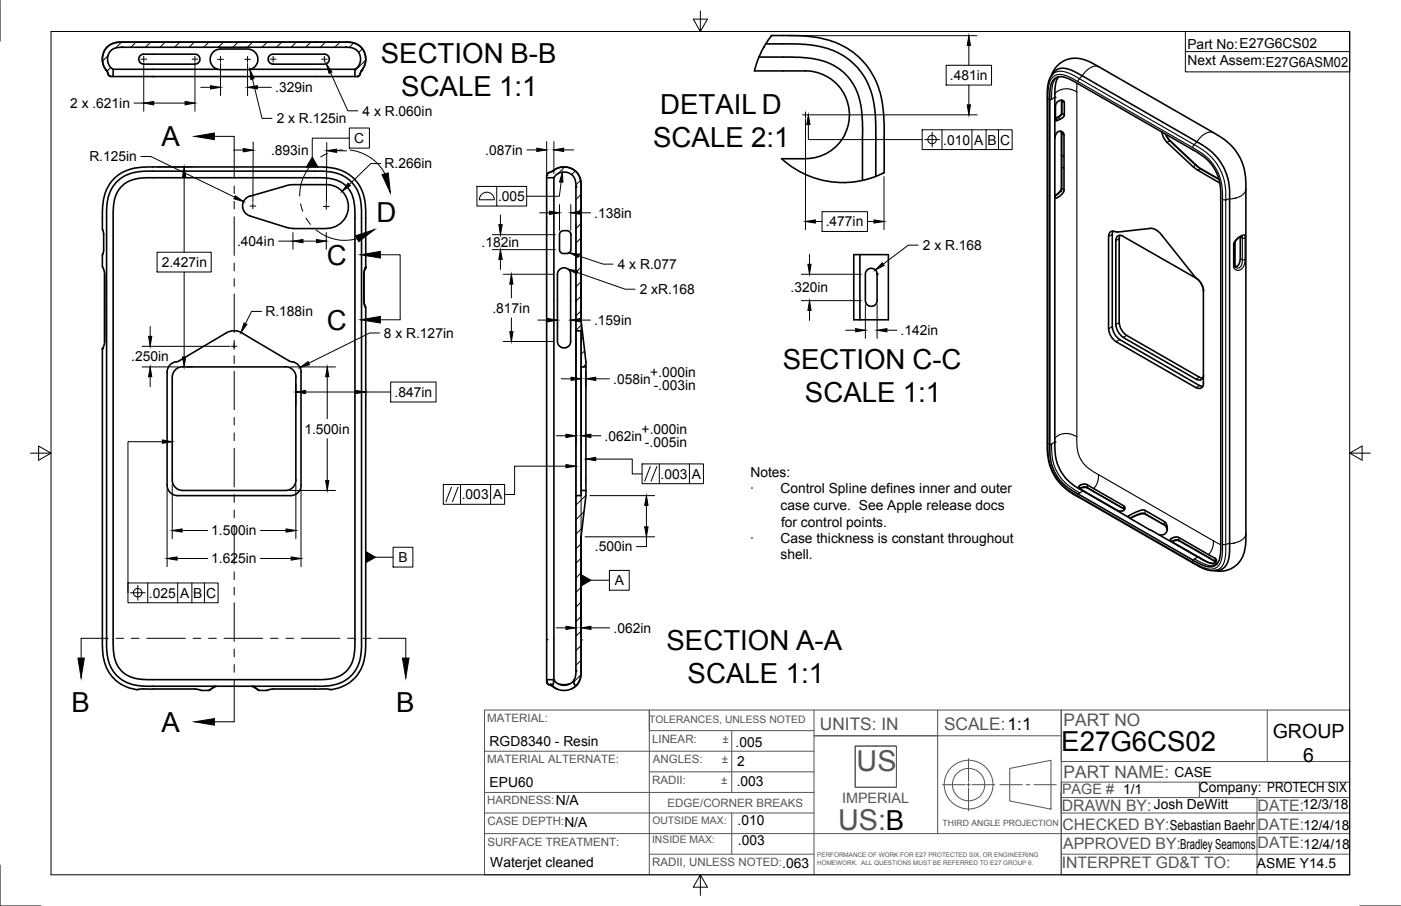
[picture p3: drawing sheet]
<svg xmlns="http://www.w3.org/2000/svg" width="432mm" height="279mm" viewBox="0 0 432 279" stroke-linecap="round" stroke-linejoin="round" font-family="sans-serif">
<!-- layer: Visible -->
<g fill="none" stroke="#000" stroke-width=".5">
<path d="M37.6 14.6h69.7l2.1 .5 .9 .8 .6 1.1 .2 1-.2 1.5-.7 1.3-.8 .6M37.7 14.6h-.7a3.7 3.7 0 0 0-3.7 2.5 3.7 3.7 0 0 0 1.6 4.3M43.1 17.3l.9-.6h16.4l1 .7 .2 1.1-.6 1-.8 .3h-16l-.9-.4-.4-.5-.1-.8zM47.1 13h-10.7a5.2 5.2 0 0 0-4.5 3.3 5.2 5.2 0 0 0 .9 5.5 5.3 5.3 0 0 1-.6-6.1 5.3 5.3 0 0 1 5.5-2.7h70.3a5.2 5.2 0 0 1 4.4 3.3 5.2 5.2 0 0 1-1 5.5 5.4 5.4 0 0 0 .6-6.3 5.4 5.4 0 0 0-5.7-2.5h-59.2M82.9 17.3l1-.6h16.4l1 .7 .2 1-.5 1-.9 .4h-16.1l-.8-.3-.4-.7-.1-.9zM233.9 17.6l-1.4 4.3h11.9a19.5 19.5 0 0 1 9.3 1.1 13.5 13.5 0 0 1 6.6 18.5M233.9 17.6l11.1 .1a22.9 22.9 0 0 1 13.9 3.7l.5 .5a18.4 18.4 0 0 1 6.3 14.4l.1 19.4M236 13.5l1.8-2.5 10.9 .2 5.6 .9a23.2 23.2 0 0 1 17.9 21.5l.3 4.8v14.9l-2.6 1.1M236 13.5l10.5 .1 2.7 .2 4.1 .7a21 21 0 0 1 16.4 20.1l.2 4.1v15.7M236 13.5l-2.1 4.1M32.9 21.7l.4 1.2M34.9 21.4h32.2l-1.2-.7a3.2 3.2 0 0 1-.9-3.5 3.2 3.2 0 0 1 3-2.1h8.5l1 .3 .9 .5a3.2 3.2 0 0 1-1.3 5.5"/>
<path d="M34.9 23.6h74.5M34.9 21.4v2.2l-1-.1-.5-.6M67.2 21.4l9.1 .1M77.1 21.4h32.3M77.2 21.4l-.9 .1M109.4 21.4v2.2M109.4 23.6h.7M111 22.9l-.3 .5-.5 .2M111.5 21.7l-.5 1.2zM324.1 23.4a7.9 7.9 0 0 1 11.6-4.4l39.1 22.4 2.6 1.7a16.5 16.5 0 0 1 6.6 14.9l-.1 110.2a7.9 7.9 0 0 1-9.6 7.8M324.2 23.2l.5-.8a4.5 4.5 0 0 1 5.9-.6l41.1 23.6 1.8 1.5 2.3 2.5 1.6 2.7 1 2.7 .6 3.9v111.3l-.3 2.2-.6 1.7a3.4 3.4 0 0 1-3.5 2M324.4 23a9.8 9.8 0 0 0-1.6 7.3l.1 109.5a15.9 15.9 0 0 0 9.5 13.5l38.7 22.1a6.4 6.4 0 0 0 3.7 .5"/>
<path d="M324.8 24.5l1.5-.8a9.3 9.3 0 0 1 5.9 2.1l38.2 22.1 1.6 1.3 1.6 1.8 1.5 2.5 .7 2.1 .5 3.4v110.8l-.4 2.6-.5 1.1-.8 .8-1.2 .5a9.3 9.3 0 0 1-5.8-2.1l-38.5-22.3-2.9-2.9-1.4-2.5-.8-2.2-.4-3.3v-110.8l.4-2.9zM325.7 31.5l.4-.2a1.09 1.09 0 0 1 1.1-.4 1.09 1.09 0 0 1 .8 .7v4.2l-.7 .7-.9 .4a.64 .64 0 0 1-1.1 .1v-4.4zM326.3 23.7a9.9 9.9 0 0 0-1.2 6.3v107.8l.2 3 .7 2.5 1.1 2.3 1.4 1.9 1.5 1.5 2.7 1.8 15.2 8.8M327.2 30.9l-.1 4.2-.7 .8-1.1 .6M35.6 56.5l2.1-1.8 2.4-1.1a21 21 0 0 1 7-.8h53.3l4 .8 2.6 1.4 2 1.9 1.4 2.5a19.7 19.7 0 0 1 1 7.8v132.6l-.6 4.3-1.2 2.6-2.1 2.4-2 1.2-1.5 .6a17.9 17.9 0 0 1-6 .7h-52.5a12.4 12.4 0 0 1-9.8-3.6l-1.4-1.9-.6-1.3-.6-2.2-.3-2.9v-135.1l.7-4.3 .9-2.1zM37.6 57.4l.9-.8a14 14 0 0 1 8.6-1.8h50.9a11.2 11.2 0 0 1 8.7 2.6l.9 1a12.2 12.2 0 0 1 1.8 8.2l-.1 133.1a8.9 8.9 0 0 1-5.9 9.3l-4.1 .6h-53.1a11.2 11.2 0 0 1-8.6-2.6l-1-1.1a12.7 12.7 0 0 1-1.7-8.1v-133.1a9.6 9.6 0 0 1 2.7-7.3zM168.5 54.8v154.8M168.5 54.8h2.2M168.5 54.1v.7M170.4 52.7a2.36 2.36 0 0 0-1.9 1.3M170.7 54.8v154.8M170.7 54.8l1-1.1 .8-.4 1.6-.2 1.3 .3 .8 .5 .8 .9 .5 1.5v1.3"/>
<path d="M177.5 57.6v44.4h1.6v11.2M177.5 57.5v.1M240.9 48.9a27.9 27.9 0 0 0 19.4 7.4M260.4 41.5a13.5 13.5 0 0 1-12.1 7.4l-7.4 .1M265.8 55.7l-5.5 .6M269.9 54.4l-4.1 1.2M325.1 42.6l.3-1.2 .7-.8 .8-.1 .9 .5 .1 17.9-.5 .9-.9 .8-.9 .5-.5-.3M326.9 40.5l.2 .5v17.1l-.8 1.3-1.2 .9M358.1 40.7l.3 1.1 .9 1.6 8.4 8M359.3 41.4l1 1.6 8.6 8.1 6.8 4.1M367.8 51.4l1.1 .9 7.1 4.1M31.6 70.6l.3 1.5v5.1l-.2 1.2"/>
<path d="M31.6 78.7v3.5l.6 2v21.1M31.6 70.6v-3.4a17.2 17.2 0 0 1 2.2-10.6l1.2-1.3 1.4-1.2a14.9 14.9 0 0 1 9.9-2.6h50.8a16.2 16.2 0 0 1 10.7 2.5l1.5 1.3 1 1.3a14.7 14.7 0 0 1 2.4 9.8v16.5v-.4l-.5 1.5v9.3l.5 1.5M31.6 78.4v.3M77 60.5l12.3-3.5 11.1-.1a6.7 6.7 0 0 1 6.2 9.9M77.1 60.4a3.2 3.2 0 0 0-2.3 3.1 3.2 3.2 0 0 0 2.2 3.1l11.3 3.5 2.1 .3M90.3 70.5h10.3M106.7 66.7a6.8 6.8 0 0 1-6.1 3.7M172.7 71.6a1.97 1.97 0 0 1 3.3 .8l-.1 4.7a1.53 1.53 0 0 1-2.1 1.1 1.19 1.19 0 0 1-1.4-1.2v-4.9zM265 78.5h-1.9v20.1h1.9M265 78.5h8.8v20.1h-8.8M265 78.5v20.1M341.7 72.9v28.5"/>
<path d="M343 71.3l-.2 1v28.5M343.9 74.2v25.9M343.9 74.2a1.36 1.36 0 0 1 .7-1.5 1.36 1.36 0 0 1 1.6 .2l22.4 12.9 1 .8 .8 1.2 .5 2v28.4a1.36 1.36 0 0 1-.7 1.5 1.36 1.36 0 0 1-1.6-.2M344.4 71.6l10.2-1.2 1.4 .3 2 1.7 10.4 13a5.7 5.7 0 0 1 2.5 4.3M344.4 71.5h-.2a1.51 1.51 0 0 0-1.7-.1 1.51 1.51 0 0 0-.8 1.5M345.2 72.6l-.3 1 .1 25.8 .5 2 .8 1.2 1 .8M382.3 73v7l-.3 1.1a1.48 1.48 0 0 1-1.4 1.1M382.8 72.8l-1.2 .7-1.1 1.5v7l.4 .5M32.2 84.6v20.7M112.7 82.5l-.5 1.5v9.3l.5 1.5v102.4a16.1 16.1 0 0 1-3 11.5 11.9 11.9 0 0 1-7.9 4l-1.3-.3-16.5 .1-1.7 .4h-2.4l-2.3-1.3M172.2 83.3l1-.6 .9-.1 1.3 .6 .5 1v21.4l-.6 1.1-1.3 .6-.8-.1-.7-.4-.7-1.3v-21zM179.1 98.9l-.1-42.6a5.2 5.2 0 0 0-3.2-4.5 5.2 5.2 0 0 0-5.5 1 5.3 5.3 0 0 1 6.1-.7 5.3 5.3 0 0 1 2.7 5.5v41.3l1.5 12.7v1.6h-1.5"/>
<path d="M267.3 83.2l1-.5 .8 .1 .9 .6 .3 .9v8.7l-.4 .9-1 .5-1.4-.2-.8-1.3v-8.5zM32.2 105.3l-.2 1.5-.4 .7v89.7a16.3 16.3 0 0 0 2.9 11.5 11.9 11.9 0 0 0 8 4l1.4-.3 16.4 .1 1.7 .4h2.4l2.2-1.3M51.5 114.8v34.8M54.2 111.6a3.2 3.2 0 0 0-2.7 3.2M56.3 113.2h31.7M56.3 113.1a3.2 3.2 0 0 0-3.2 3.3v31.6a3.2 3.2 0 0 0 3.2 3.3h31.7a3.2 3.2 0 0 0 3.2-3.3M69.7 102.7l-14.3 8.5-1.2 .4M74.6 102.7l14.4 8.5M74.6 102.7l-1.4-.6-1.4-.1-2.1 .7M88 113.1a3.2 3.2 0 0 1 3.2 3.3M89 111.2l1.1 .4M90.1 111.6a3.2 3.2 0 0 1 2.7 3.2"/>
<path d="M91.2 116.4v31.6M92.8 114.8v34.8M177.5 102v50.8M179.1 113.2v38.1M180.6 113.2v38.1M341.7 101.4l.5 1.9 .8 1.2 1 .9 24.6 14.2M342.8 100.7l.5 2 .8 1.2 1 .8 24.6 14.2M343.9 100l.5 2 .8 1.2 1 .8M346.2 104.1l22.4 12.8a1.39 1.39 0 0 0 1.7 .2 1.39 1.39 0 0 0 .6-1.5M347.2 103.4l22.5 12.9M369.7 116.3l1 .3M369.7 118.9l1 .3"/>
<path d="M51.5 149.6a3.2 3.2 0 0 0 3.2 3.2M92.8 149.6a3.2 3.2 0 0 1-3.2 3.2h-34.9M180.6 151.3h-1.5v1.5h-1.6v54M180.6 151.3v1.5l-1.5 12.7v41.3a4.7 4.7 0 0 1-1.6 4.5l-.5-.3v-1.4M332.6 149.8l1.2-.5 1.2 .1 11.3 6.6 .4 .5-.1 .6-.2 .3-.9 .3-1.2-.3-11.4-6.6-.4-.5zM332.8 150.7l1.2-.4 .9 .1 11.7 6.8M347.6 159.3l3-1.6 1.9-.4 6.4 3.6a2.26 2.26 0 0 1 .9 2.5 2.26 2.26 0 0 1-2.1 1.6l-.5-.1M348 159.5l.5 .4M348.3 159.9l2.3-1.1 2.1-.4 6.3 3.6 .7 1.4M348.4 159.9l5.9 3.5M354.4 163.3l.6 .3M355 163.7l16 9.1 2.8 1.1h1.3"/>
<path d="M361.1 167l-.4-.4 .3-.5 1.1-.5 1.1 .1 11.3 6.4a.89 .89 0 0 1 .3 1.2 .89 .89 0 0 1-1.1 .4l-.8-.1M361.1 167l11.3 6.4M361.2 167l1.3-.4 .9 .1 11.4 6.6M179.1 197.3v10.1a5.2 5.2 0 0 1-3.1 5.1M66.3 211.6l-1.7 1.2M77.9 211.6l1.7 1.2M170.3 211.6l1.4 .9M170.4 211.6a2.64 2.64 0 0 1-1.9-1.3v-.7h2.1v1a.52 .52 0 0 1-.3 .5 .52 .52 0 0 1-.6-.2l.6 .7M170.6 209.6h.1M170.7 209.6l1 1.1 1.7 .6 2.2-.4 .8-.5 .6-.8M171.6 212.4h.1M172.3 211h3.1"/>
<path d="M177.5 206.8l-.1 1.6-.4 1.2M177.5 206.8v.1M177.9 211.1l-1.4 1.2-2.3 .6-1.7-.1-2.2-1.2"/>
</g>
<!-- layer: Visible Narrow -->
<g fill="none" stroke="#000" stroke-width=".35">
<path d="M322.8 30.2l.3 .4M324.4 23l1.3-.9 1.9-.1 2 .6 3 1.6M325.1 30l-.9 .6M325.3 36.7l.7 .4M325.7 23.9a6.7 6.7 0 0 0-1.6 5.3l.1 1.4-.6 .3M325.8 36.2l1 .5M327.2 34.8l.1 .2M327.2 31l.8 .6M327.2 30.9l.1 4.2M327.3 35.1l-.4 .7-1.6 .8M327.3 35.1l.7 .3M331.9 28.4l-1.7-.8-1.9-.2-1.3 .2-1.2 .6-.7 .8"/>
<path d="M331.9 28.4v106.3M331.9 25.6v2.8M332.6 24.2l-.4 1M332.6 24.2l35.5 20.4M338.6 20.6a4.6 4.6 0 0 0-4.9 2.6l-1 1M326.9 40.5l.4 .8M327.1 51.3l.2 .2M327.1 58l.2 .2M327.1 41l.2 .2M327.3 58.2l-.6 1.1-1.6 1.2M327.3 41.3v6.6l-.2-.2M327.3 41.3l.6 .4"/>
<path d="M327.3 51.6l.6 .3M327.3 58.2l.6 .4M327.9 48.3l-.6-.4v10.3M359.1 41.2l.7 1.5 .7 .7M360.5 43.4l8 7.6-.8 .4M360.5 43.4l-.8 .5M360.7 43.4h-.2M368.1 44.6l-.5 .9M368.1 44.6l2.7 1.7 1.7 1.4 1.5 1.4 1.6 2.3 1.2 2.5 .5 1.7 .5 3.4v2.7M368.5 50.9l1.1 1 .6 .1M368.7 50.9h-.2M368.9 43.7l-.8 .9"/>
<path d="M369.2 52.5l.7-.4 5.8 3.3M374 40.9a4.5 4.5 0 0 0-4.9 2.6l-.2 .2M384 58.3a4.3 4.3 0 0 1-4.5 3l-.5 .1M342.8 72.3l-1.1 .6M344.9 73.6l-1 .6M376.8 61.5l1.1 .1M377.8 61.6v106.3M379 61.3l-1.2 .3M380.6 75.1l-.4 .3M380.7 74.6v7.6M380.8 74.1l1.9-1.5 .7-.2 .3 .3v8.2l-.8 1.8-1.2 .7-.9-.2-.6-.9v-7.2zM382.3 73.1l.6 .4"/>
<path d="M382.3 79.7l.6 .4M382.8 72.8l.1 7.3M383.8 73.3l-.8 .1M383.8 80l-.8 .1M344.9 99.5l-1 .6M380.6 81.8l-.4 .2M382.9 80.1l-.1 1.1-.4 1-.6 .4-.9-.1M342.8 100.8l-1.1 .6M345.1 104.7l-1.1 .7M347.2 103.4l-1 .7M369.7 116.3l-1.1 .6M369.7 118.9l-1.1 .7"/>
<path d="M322.8 136.5l.3 .4M324.2 136.9l.3 5 .5 2 .8 1.8 2.3 3 1.6 1.4 3.1 1.9M324.2 136.9l-.6 .3M325.1 135.3l.9-1 2.1-.6 1.9 .1 1.9 .9 .1 4 .3 1.2 .9 2 1.9 2.2 3.5 2.3M325.1 136.3l-.9 .6M332.2 152.9l.2 .4M332.7 150.6l1.1-.5 1.1 .1 11.7 6.9M332.8 152l-.6 .3M333.8 151.4l-1 .6M334.7 151.9h.2M335.1 149.5l.1 1M337.1 151.4l.1 .3"/>
<path d="M338.6 146.4l-.4 2.5-1.1 1.8M338.6 146.4l35.4 20.4M346.3 156l.1 .9M352.9 158.3a5.1 5.1 0 0 0-4.1 1.1l-.6 .4M352.9 157.4v.9M352.9 158.3l5.9 3.5M353 158.3v.3M358.8 161.8l.5 .4 .4 1.2M358.8 160.8v1M358.9 161.7v.3M363.3 166.5l-1-.1-1.3 .6M363.3 166.5l11.5 6.7"/>
<path d="M363.3 165.7v.8M363.3 166.5l.1 .3M367.6 173.3l-38.1-22-2.4-2-1-1.2-1.8-3-.8-2.3-.5-3.6v-110.9l.3-2.3 .7-1.6 .7-.8 1.2-.6 2 .1 2.6 1.1 39.8 23 2.1 1.7 1.5 1.7 1.6 2.8 .8 2.3 .5 3.8-.1 111.2-.3 1.9-.5 1.5-.8 .8-.9 .5h-2.3l-1.4-.5-2.9-1.6 .2 .4M368.2 172.3l2.2 1.3a5.4 5.4 0 0 0 4.3 .7M368.2 172.3l-.6 .4M369.2 171.8l-1 .5M370 172.3h.3M372.5 171.8l.1 .2M374.5 172.1l.1 1.1M376.3 168l-2.3-1.2-.3 2.2-1.2 2M376.8 167.8l1.1 .1M377.8 167.9l-.1 3.2-.5 2.5-1.1 1.6-1.3 .7"/>
<path d="M377.8 167.9h.1M379 167.6l-1.2 .3M384 164.6a4.1 4.1 0 0 1-4 2.9l-1 .1"/>
</g>
<!-- layer: Visible -->
<g fill="#000">
<circle cx="37.7" cy="14.6" r=".25"/>
<circle cx="97.2" cy="13" r=".25"/>
<circle cx="106.6" cy="14.6" r=".25"/>
<circle cx="32.8" cy="21.8" r=".25"/>
<circle cx="47.1" cy="23.6" r=".25"/>
<circle cx="110.1" cy="23.6" r=".25"/>
<circle cx="111.4" cy="21.8" r=".25"/>
<circle cx="325.1" cy="30" r=".25"/>
<circle cx="168.5" cy="54.1" r=".25"/>
<circle cx="170.3" cy="52.8" r=".25"/>
<circle cx="177.5" cy="57.6" r=".25"/>
<circle cx="270.3" cy="84.5" r=".25"/>
<circle cx="325.1" cy="136.3" r=".25"/>
<circle cx="369.2" cy="171.8" r=".25"/>
<circle cx="168.5" cy="197.2" r=".25"/>
<circle cx="179.1" cy="197.3" r=".25"/>
<circle cx="168.5" cy="210.3" r=".25"/>
<circle cx="170.3" cy="211.6" r=".25"/>
<circle cx="170.6" cy="209.6" r=".25"/>
<circle cx="177.5" cy="206.9" r=".25"/>
</g>
<!-- layer: Visible Narrow -->
<g fill="#000">
<circle cx="327.3" cy="35.1" r=".17"/>
<circle cx="326.9" cy="59.1" r=".17"/>
<circle cx="327.3" cy="41.3" r=".17"/>
<circle cx="377.8" cy="61.7" r=".17"/>
<circle cx="380.7" cy="61.1" r=".17"/>
<circle cx="380.2" cy="167.5" r=".17"/>
</g>
<!-- layer: Header -->
<g fill="none" stroke="#545454" stroke-width=".31">
<path d="M149.3 219h266.7v50.8h-266.7zM250.9 219v50.8M289 219v38.1M327.1 219v50.8M390.6 219v15.8M149.3 231.7h101.6M200.1 238h50.8M225.5 225.3v19.1M250.9 225.3h-50.8v-6.3v50.8M250.9 226.9h76.2M263.6 230.1h12.7v12.7h-12.7zM298.5 234v7"/>
<path d="M311.2 237l12.7-2.5v15l-12.7-2.5zM327.1 234.8h88.9M333.4 234.8h.1M339.8 234.8h.1M346.1 234.8h.1M352.5 234.8h.1M358.8 234.8h.1M365.2 234.8h.1M371.5 234.8h.1M377.9 234.8h.1M384.2 234.8h.1M390.6 234.8h.1"/>
<path d="M396.9 234.8h.1M403.3 234.8h.1M409.6 234.8h.1M416 234.8h.1M149.3 257.1h177.8v6.3h88.9M149.3 244.4h101.6M149.3 250.7h101.6M225.5 250.7v12.7M290.5 242h7M298 242h1M298.5 241.5v1M298.5 243v7"/>
<path d="M299.6 242h7M308.2 242h6.9M316.3 242h1.2M318.7 242h6.8M327.1 249.1v-4.7v6.3h88.9M327.1 250.7v6.4h88.9M327.1 241.2h88.9M327.1 246h88.9M369.7 241.2v4.8M371.5 246h15.9v23.8M200.1 263.4h50.8M327.1 263.4v6.4h88.9"/>
<circle cx="298.5" cy="242" r="7.5"/>
<circle cx="298.5" cy="242" r="5"/>
</g>
<!-- layer: Titleblock -->
<path d="M365.3 9.7h50.7v12.5h-50.7zM365.3 15.9h50.7" fill="none" stroke="#000" stroke-width=".31"/>
<!-- layer: Border -->
<path d="M0 .1v12.6M15.7 9.7h400.3v260.1h-400.3zM215.9 3.4v6.3l-2.2-3.8h4.3l-2.1 3.8M9.4 139.7h6.3l-3.8-2.1v4.3l3.8-2.2M416 139.7l3.8 2.2v-4.3l-3.8 2.1h6.3M0 266.7v12.7h12.7M215.9 269.8l2.1 3.8h-4.3l2.2-3.8v6.3M419.1 279.4h12.6" fill="none" stroke="#000" stroke-width=".31"/>
<!-- layer: Hatching -->
<g fill="none" stroke="#000" stroke-width=".31">
<path d="M33.3 17.1l-1.7 1.7M37.5 13l-1.9 1.8M41.9 13l-1.6 1.6M46.4 13l-1.6 1.6M50.9 13l-1.6 1.6M55.4 13l-1.6 1.6M59.9 13l-1.6 1.6M64.4 13l-1.6 1.6M68.9 13l-1.6 1.6M73.4 13l-1.6 1.6M77.8 13l-1.5 1.6M82.4 13l-1.6 1.6"/>
<path d="M86.8 13l-1.6 1.6M91.3 13l-1.6 1.6M95.8 13l-1.6 1.6M100.3 13l-1.6 1.6M104.8 13l-1.6 1.6M109 13.2l-1.3 1.4M111.7 15.1l-1.2 1.1M112.7 18.6l-3.4 3.3M34.1 20.8l-1.1 1.2M174 51.5l-2 2.1M177.3 52.7l-1.1 1.2M178.9 55.6l-1.4 1.4"/>
<path d="M179.1 59.9l-1.6 1.6M179.1 64.4l-1.6 1.6M179.1 68.9l-1.6 1.6M179.1 73.4l-1.6 1.6M179.1 77.9l-1.6 1.6M179.1 82.3l-1.6 1.6M179.1 86.9l-1.6 1.5M179.1 91.3l-1.6 1.6M179.1 95.8l-1.6 1.6M179.2 100.2l-1.7 1.7M179.7 104.2l-.6 .6M180.2 108.2l-1.1 1.1"/>
<path d="M180.6 112.3l-.9 .9M180 157.8l-2.5 2.5M180.6 152.7l-3.1 3.1M179.1 167.7l-1.6 1.6M179.1 172.1l-1.6 1.6M179.1 176.7l-1.6 1.5M179.4 162.9l-1.9 1.8M179.1 181.1l-1.6 1.6M179.1 185.6l-1.6 1.6M179.1 190.1l-1.6 1.6M179.1 194.6l-1.6 1.6M179.1 199.1l-1.6 1.6"/>
<path d="M168.6 209.5l-.1 .2M179 208.1l-2 2.1M179.1 203.6l-1.6 1.6"/>
</g>
<!-- layer: Annotations -->
<g fill="none" stroke="#000" stroke-width=".31">
<path d="M107.7 39.5h6.2v6.2h-6.2zM249.1 38.4v4.7h35.1M66.1 42.1h6.1v12.9M72.2 57.3v2.4M96.9 49.8a14 14 0 0 0-4.5 10.7M100.9 47.3l-2.1 1.1M105.5 46.2l-2.3 .4M107.7 42.6h-11.5v5.9M107.9 46.3a14.1 14.1 0 0 1 10.8 7.3M147 57.5h15.3v6h-15.3zM153.1 57.5v6M172.9 56.1l-.5 4.4h-10.1"/>
<path d="M284.2 40h27.8v6.1h-27.8zM285 43.1h4.6M287.3 40.8v4.5M290.3 40v6.1M299.6 40v6.1M303.9 40v6.1M307.7 40v6.1M72.2 62.1v2.4M72.2 66.9v11.9M92.6 62.8l.7 2.3M94.3 67.3l1.4 1.9M97.4 70.9a14 14 0 0 0 12.7 2.7"/>
<path d="M117.2 78.6h6.1v20h-6.1M147.7 61.6a2.31 2.31 0 0 1 2.3-2.3 2.31 2.31 0 0 1 2.4 2.3M147.7 61.6h4.7M178.4 78.9l7.5 2.6h3M283 75.6h-3l-7.8 5.9M72.2 81.2v2.3M72.2 85.9v2.4M72.2 90.7v11.9M178 84l14.7 5.2h3M72.2 105v2.3M72.2 109.7v2.4M72.2 114.5v11.8"/>
<path d="M50.1 136.2h-10.7v46.6M72.2 128.7v2.4M72.2 133.5v2.4M72.2 138.3v11.9M72.2 152.5v2.4M72.2 157.3v2.4M136.6 149.4h18.9v6.1h-18.9zM139.2 150.2l-1.8 4.5M141.2 150.2l-1.7 4.5M141.9 149.4v6.1M151.2 149.4v6.1M174.4 143.8h-15.8v8.7h-3.1"/>
<path d="M183.6 141.6h11.3v4.5h3M197.9 143.1h18.9v6.1h-18.9zM200.4 143.9l-1.7 4.5M202.5 143.9l-1.8 4.5M203.2 143.1v6.1M212.5 143.1v6.1M39.4 179.8h27.8v6.1h-27.8zM45.5 179.8v6.1M54.8 179.8v6.1M59.1 179.8v6.1M63 179.8v6.1M72.2 162.1v11.9"/>
<path d="M72.2 176.4v2.3M115.7 171.8h5.5M121.2 168.8h6.1v6.1h-6.1zM182.1 178.9h5.7M187.8 175.9h6.1v6.1h-6.1zM33.3 196.8h-8.3v6.1M35.7 196.8h2.4M40.2 182.8h4.5M40.5 196.8h2.4M42.5 180.5v4.6M45.2 196.8h12M59.5 196.8h2.4"/>
<path d="M64.3 196.8h2.4M69.1 196.8h11.9M72.2 181.1v2.4M72.2 185.9v11.9M83.3 196.8h2.4M88.1 196.8h2.4M92.9 196.8h11.9M107.2 196.8h2.3M111.9 196.8h2.4M116.7 196.8h8.4v6.1M72.2 200.2v2.4M72.2 204.9v2.4"/>
<path d="M72.2 209.7v12.9h-6.1"/>
<circle cx="287.3" cy="43" r="1.31"/>
<circle cx="42.4" cy="182.8" r="1.31"/>
</g>
<g fill="#000" stroke="#000" stroke-width=".31">
<path d="M249.1 35.4l.5 3h-.9zM60 42.1l6.1-1.1v2.1zM96.2 48.5l1.8 3h-3.5zM117.7 53.9l2-.6 .6 6.1zM173.3 53.1l.2 3.1-1.1-.1zM109.6 72.7l5.8-1.9-4.8 3.7zM111.1 78.6l6.1-1.1v2.1zM175.5 77.9l3.1 .5-.4 1zM111.1 98.6l6.1-1v2zM175.1 83l3 .5-.3 1zM271.9 81.1l.6 .7-2.7 1.5zM50.1 135.7l3 .5-3 .5z"/>
<path d="M174.4 143.3l3.1 .5-3.1 .5zM180.6 141.6l3-.6v1.1zM112.7 170.1l3 1.7-3 1.8zM179.1 177.2l3 1.7-3 1.8zM24 202.9h2l-1 6.2zM124 202.9h2.1l-1 6.2zM60 222.6l6.1-1v2z"/>
</g>
<!-- layer: Dimensions -->
<g fill="none" stroke="#000" stroke-width=".31">
<path d="M44.3 19.5v14.8M60.1 19.5v14.8M68 19.6v9.9M76.3 19.6v9.9M242.6 11h58.5M298.6 14v6.1M41.3 31.8h3M47.4 31.8h9.7M61.9 26.9h3M77.8 24.3l3 12.2h3M79.3 26.9h4.3M101.9 22.4l5.3 11.8h3"/>
<path d="M248.3 36.7v34.1M249.5 35.4h51.6M291.6 20.1h14v6.1h-14zM298.6 26.2v6.1M43.4 48.3h3.1l25.8 12.5M48.5 51.5h10.8M56.8 54.6v23.2M71.9 46.3h3.1M78 43.8l-.1 18.5M100.7 43.9l-.1 18.6M103.7 46.5h3.1M117.3 50.4h-3l-6.6 6.5"/>
<path d="M162.4 46.2h3.1M168.5 43.6v10M170.7 43.6v10M173.7 46.2h3.1M272.5 54.5v16.3M48.4 77.8h16.7v6.1h-16.7zM85.9 74.4h4.4M90.3 71.7v5.2M93.4 74.4h4.1M100.6 71.7v5.2M151.7 77h19.5M151.7 72.4h19.5"/>
<path d="M154.2 66.3v3M166.3 65.6h3.1M172.4 63.1v8M175.9 63.1v8M177.5 68.8v127.4M179 65.6h3M179.1 68.8v127.4M249.5 78.5v3M251.3 68.3h2.1M253.4 65.3h14v6.1h-14zM267.4 68.3h2M56.8 83.9v26.2"/>
<path d="M80.6 96h-3.1l-1.8 3.8M154.2 80v3.1M155.1 84.6h15.5M157.6 87.6v4.3M157.6 98v4.3M165.8 98.7h3M171.9 98.5v2.8M175.9 98.5v2.8M178.9 98.7h3.1M247 84.6h18.5M247 92.7h18.5M249.5 95.7v3.1"/>
<path d="M266.7 94v10.4M270.3 94v10.4M43.8 113.2h11.2M43.8 106.8h27M46.3 100.7v3M46.3 116.2v3.1M57.6 113.2h1.7M89.3 113.2h14.1M91.2 118.4v6.6M100.9 116.2v12.9M112.7 118.4v6.6M117 102.7h-3l-18.8 9.3"/>
<path d="M120.4 117.8h14v6.2h-14zM155.1 105.3h15.5M173 116.8h3M180.6 114.4v5M183.6 116.8h4.2M260.7 101.8h3M273.4 101.8h3M94.2 120.9h15.4M100.9 135.3v12.9M112.7 120.9h7.7M171.4 134.4h3M182.1 134.4h3.1"/>
<path d="M51.5 150.9v23.9M53.1 149.3v16.8M89.3 151.3h14.1M91.2 149.3v16.8M92.8 150.9v23.9M181.8 152.8h20M199.2 155.9v6.6M54.6 172.2h9.4M56.1 163.6h7.9M80.3 163.6h7.9M80.3 172.2h9.4M180.3 165.5h21.5"/>
<path d="M199.2 165.5v3.1h-3M171.4 193.6h3M182.1 193.6h5.8"/>
</g>
<g fill="#000" stroke="#000" stroke-width=".31">
<path d="M298.6 11l.5 3h-1zM44.3 31.8l3.1-.5v1zM57.1 31.3l3 .5-3 .5zM64.9 26.4l3.1 .5-3.1 .5zM77 21.4l1.3 2.8-1 .3zM76.3 26.9l3-.5v1zM100.6 19.6l1.7 2.6-.9 .4zM298.1 32.3h1l-.5 3.1zM56.8 51.5l.5 3.1h-1zM75 45.8l3 .5-3 .5zM100.7 46.5l3-.5v1zM107.3 56.5l.7 .7-2.6 1.8z"/>
<path d="M165.5 45.7l3 .5-3 .5zM170.7 46.2l3-.5v1zM72.5 60.4l2.6 1.8-3-.9zM90.3 74.4l3.1-.5v1zM97.5 73.9l3.1 .5-3.1 .5zM153.7 69.3h1.1l-.6 3.1zM169.4 65.1l3 .5-3 .5zM175.9 65.6l3.1-.5v1zM248.3 68.3l3-.5v1zM269.4 67.8l3.1 .5-3.1 .5zM75.2 99.6l.9 .5-1.8 2.4zM154.2 77l.6 3h-1.1z"/>
<path d="M157.6 84.6l.5 3h-1zM168.8 98.2l3.1 .5-3.1 .6zM175.9 98.7l3-.5v1.1zM249.5 92.7l.5 3h-1zM249 81.5h1l-.5 3.1zM45.8 103.7h1l-.5 3.1zM46.3 113.2l.5 3h-1zM56.3 110.1h1l-.5 3.1zM92.4 113.4l2.6-1.9 .4 1zM100.9 113.2l.5 3h-1zM157.1 102.3h1l-.5 3zM176 116.3l3.1 .5-3.1 .5z"/>
<path d="M180.6 116.8l3-.5v1zM263.7 101.3l3 .5-3 .5zM270.3 101.8l3.1-.5v1zM91.2 120.9l3-.5v1zM109.6 120.4l3.1 .5-3.1 .5zM174.4 133.9l3.1 .5-3.1 .5zM179.1 134.4l3-.5v1zM100.4 148.2h1l-.5 3.1zM199.2 152.8l.5 3.1h-1zM51.5 172.2l3.1-.5v1zM53.1 163.6l3-.5v1zM88.2 163.1l3 .5-3 .5z"/>
<path d="M89.7 171.7l3.1 .5-3.1 .5zM198.7 162.5h1l-.5 3zM174.4 193.1l3.1 .5-3.1 .5zM179.1 193.6l3-.5v1z"/>
</g>
<!-- layer: Center Lines -->
<g fill="none" stroke="#000" stroke-width=".31">
<path d="M43.4 18.2h1.8M44.3 17.4v1.7M59.2 18.2h1.8M60.1 17.4v1.7M67.1 18.3h1.8M68 17.4v1.8M75.4 18.3h1.8M76.3 17.4v1.8M83.3 18.2h1.8M84.2 17.4v1.7M99.1 18.2h1.8M100 17.4v1.7"/>
<path d="M247.4 35.4h1.7M248.3 34.5v1.8M77 63.5h1.8M77.9 62.6v1.8M99.7 63.7h1.8M100.6 62.8v1.8M71.2 106.8h1.8M72.1 105.9v1.8"/>
</g>
<g font-size="8.9" fill="#545454">
<text x="264" y="237.6">US</text>
<text x="258.3" y="256.1">US:B</text>
</g>
<g font-size="8.5">
<text x="117.4" y="19.3">SECTION B-B</text>
<text x="123.7" y="29.5">SCALE 1:1</text>
<text x="203.5" y="35">DETAIL D</text>
<text x="49.8" y="45.1">A</text>
<text x="201.3" y="45.2">SCALE 2:1</text>
<text x="116.1" y="68.6">D</text>
<text x="100.7" y="81.6">C</text>
<text x="100.7" y="101.6">C</text>
<text x="241.3" y="113.6">SECTION C-C</text>
<text x="248.1" y="123.9">SCALE 1:1</text>
<text x="205.4" y="200.4">SECTION A-A</text>
<text x="211.9" y="210.6">SCALE 1:1</text>
<text x="22.1" y="219.7">B</text>
<text x="122.1" y="219.7">B</text>
<text x="49.8" y="225.7">A</text>
<text x="327.1" y="231.7">E27G6CS02</text>
</g>
<g font-size="6">
<text x="392.3" y="227.7">GROUP</text>
<text x="401.7" y="234.8">6</text>
</g>
<g font-size="5.3" fill="#545454">
<text x="252.7" y="225.1">UNITS: IN</text>
<text x="291" y="225.1">SCALE:1:1</text>
<text x="327.8" y="223.9">PART NO</text>
<text x="327.8" y="239.8">PART NAME:</text>
</g>
<g font-size="4.9" fill="#545454">
<text x="327.3" y="250">DRAWN BY:</text>
<text x="387.6" y="250">DATE:</text>
<text x="327.4" y="255.9">CHECKED BY:</text>
<text x="387.6" y="255.8">DATE:</text>
<text x="327.7" y="261.7">APPROVED BY:</text>
<text x="387.6" y="261.6">DATE:</text>
<text x="327.2" y="267.6">INTERPRET GD&amp;T TO:</text>
</g>
<g font-size="4.4" fill="#545454">
<text x="327.3" y="245">PAGE # 1/1</text>
<text x="259.5" y="247.5">IMPERIAL</text>
</g>
<g font-size="4.3">
<text x="366" y="15.1">Part No:E27G6CS02</text>
<text x="366" y="20.1">Next Assem:E27G6ASM02</text>
<text x="84.8" y="28.4">.329in</text>
<text x="292.8" y="24.7">.481in</text>
<text x="21.6" y="33.3">2 x .621in</text>
<text x="111.7" y="35.7">4 x R.060in</text>
<text x="85.3" y="38">2 x R.125in</text>
<text x="83.5" y="47.9">.893in</text>
<text x="109.2" y="44.1">C</text>
<text x="149.6" y="47.7">.087in</text>
<text x="290.7" y="44.6">.010</text>
<text x="300.3" y="44.6">A</text>
<text x="304.4" y="44.6">B</text>
<text x="308.3" y="44.6">C</text>
<text x="27.5" y="49.8">R.125in</text>
<text x="118.5" y="51.9">R.266in</text>
<text x="153.5" y="62">.005</text>
<text x="183.2" y="67.1">.138in</text>
<text x="254.5" y="69.8">.477in</text>
<text x="73.1" y="75.8">.404in</text>
<text x="148.4" y="76.2">.182in</text>
<text x="284.4" y="77.1">2 x R.168</text>
<text x="49.9" y="82.3">2.427in</text>
<text x="190.4" y="82.9">4 x R.077</text>
<text x="197.2" y="90.7">2 xR.168</text>
<text x="243.6" y="90.1">.320in</text>
<text x="81.8" y="97.6">R.188in</text>
<text x="151.8" y="96.4">.817in</text>
<text x="183.1" y="100.3">.159in</text>
<text x="118.3" y="104.2">8 x R.127in</text>
<text x="277.6" y="103.4">.142in</text>
<text x="40.4" y="111.5">.250in</text>
<text x="189" y="118.3">.058in</text>
<text x="200.4" y="116.3">+.000in</text>
<text x="121.6" y="122.4">.847in</text>
<text x="201.5" y="120.4">-.003in</text>
<text x="93.8" y="133.7">1.500in</text>
<text x="186.3" y="135.9">.062in</text>
<text x="197.8" y="133.9">+.000in</text>
<text x="198.8" y="138">-.005in</text>
<text x="203.6" y="147.6">.003</text>
<text x="213.2" y="147.6">A</text>
<text x="231.3" y="147">Notes:</text>
<text x="142.3" y="154">.003</text>
<text x="152" y="154">A</text>
<text x="231.1" y="152.1">·</text>
<text x="240.5" y="152.1">Control Spline defines inner and outer</text>
<text x="240.6" y="157.3">case curve. See Apple release docs</text>
<text x="65.1" y="165.1">1.500in</text>
<text x="231.1" y="167.5">·</text>
<text x="240.5" y="167.5">Case thickness is constant throughout</text>
<text x="240.7" y="162.4">for control points.</text>
<text x="65.1" y="173.7">1.625in</text>
<text x="122.8" y="173.3">B</text>
<text x="183.4" y="170.1">.500in</text>
<text x="240.6" y="172.5">shell.</text>
<text x="45.9" y="184.3">.025</text>
<text x="55.6" y="184.3">A</text>
<text x="59.6" y="184.3">B</text>
<text x="63.6" y="184.3">C</text>
<text x="189.5" y="180.5">A</text>
<text x="189.1" y="195.1">.062in</text>
<text x="150.9" y="230">RGD8340 - Resin</text>
<text x="226.7" y="230.2">.005</text>
<text x="227.2" y="236.2">2</text>
<text x="362" y="239.6">CASE</text>
<text x="150.9" y="242.7">EPU60</text>
<text x="227.1" y="242.5">.003</text>
<text x="369.5" y="244.3">Company: PROTECH SIX</text>
<text x="171.3" y="248.3">N/A</text>
<text x="355.7" y="249.6">Josh DeWitt</text>
<text x="401.4" y="249.4">12/3/18</text>
<text x="173.9" y="254.9">N/A</text>
<text x="227.3" y="254.5">.010</text>
<text x="360.6" y="255.9">Sebastian Baehr</text>
<text x="401.7" y="256">12/4/18</text>
<text x="227.4" y="260.4">.003</text>
<text x="363.7" y="261.8">Bradley Seamons</text>
<text x="401.8" y="261.8">12/4/18</text>
<text x="151.1" y="267.3">Waterjet cleaned</text>
<text x="241.1" y="267.5">.063</text>
<text x="387.4" y="267.7">ASME Y14.5</text>
</g>
<g font-size="3.5" fill="#545454">
<text x="150.2" y="222.6">MATERIAL:</text>
<text x="201" y="229">LINEAR:</text>
<text x="222.7" y="229">±</text>
<text x="150.2" y="235.3">MATERIAL ALTERNATE:</text>
<text x="201.2" y="235.3">ANGLES:</text>
<text x="222.5" y="235.3">±</text>
<text x="201" y="241.7">RADII:</text>
<text x="222.3" y="241.7">±</text>
<text x="150.2" y="248">HARDNESS:</text>
<text x="205.7" y="248.8">EDGE/CORNER BREAKS</text>
<text x="150.3" y="254.4">CASE DEPTH:</text>
<text x="150.3" y="260.7">SURFACE TREATMENT:</text>
<text x="201" y="267.1">RADII, UNLESS NOTED:</text>
</g>
<g font-size="3.2" fill="#545454">
<text x="200" y="222.9">TOLERANCES, UNLESS NOTED</text>
<text x="201.1" y="254.1">OUTSIDE MAX:</text>
<text x="201" y="259.9">INSIDE MAX:</text>
</g>
<text font-size="2.7" fill="#545454" x="290.5" y="254.7">THIRD ANGLE PROJECTION</text>
<g font-size="2" fill="#545454">
<text x="251.9" y="264.3">PERFORMANCE OF WORK FOR E27 PROTECTED SIX, OR ENGINEERING</text>
<text x="251.9" y="266.6">HOMEWORK. ALL QUESTIONS MUST BE REFERRED TO E27 GROUP 6.</text>
</g>
</svg>
